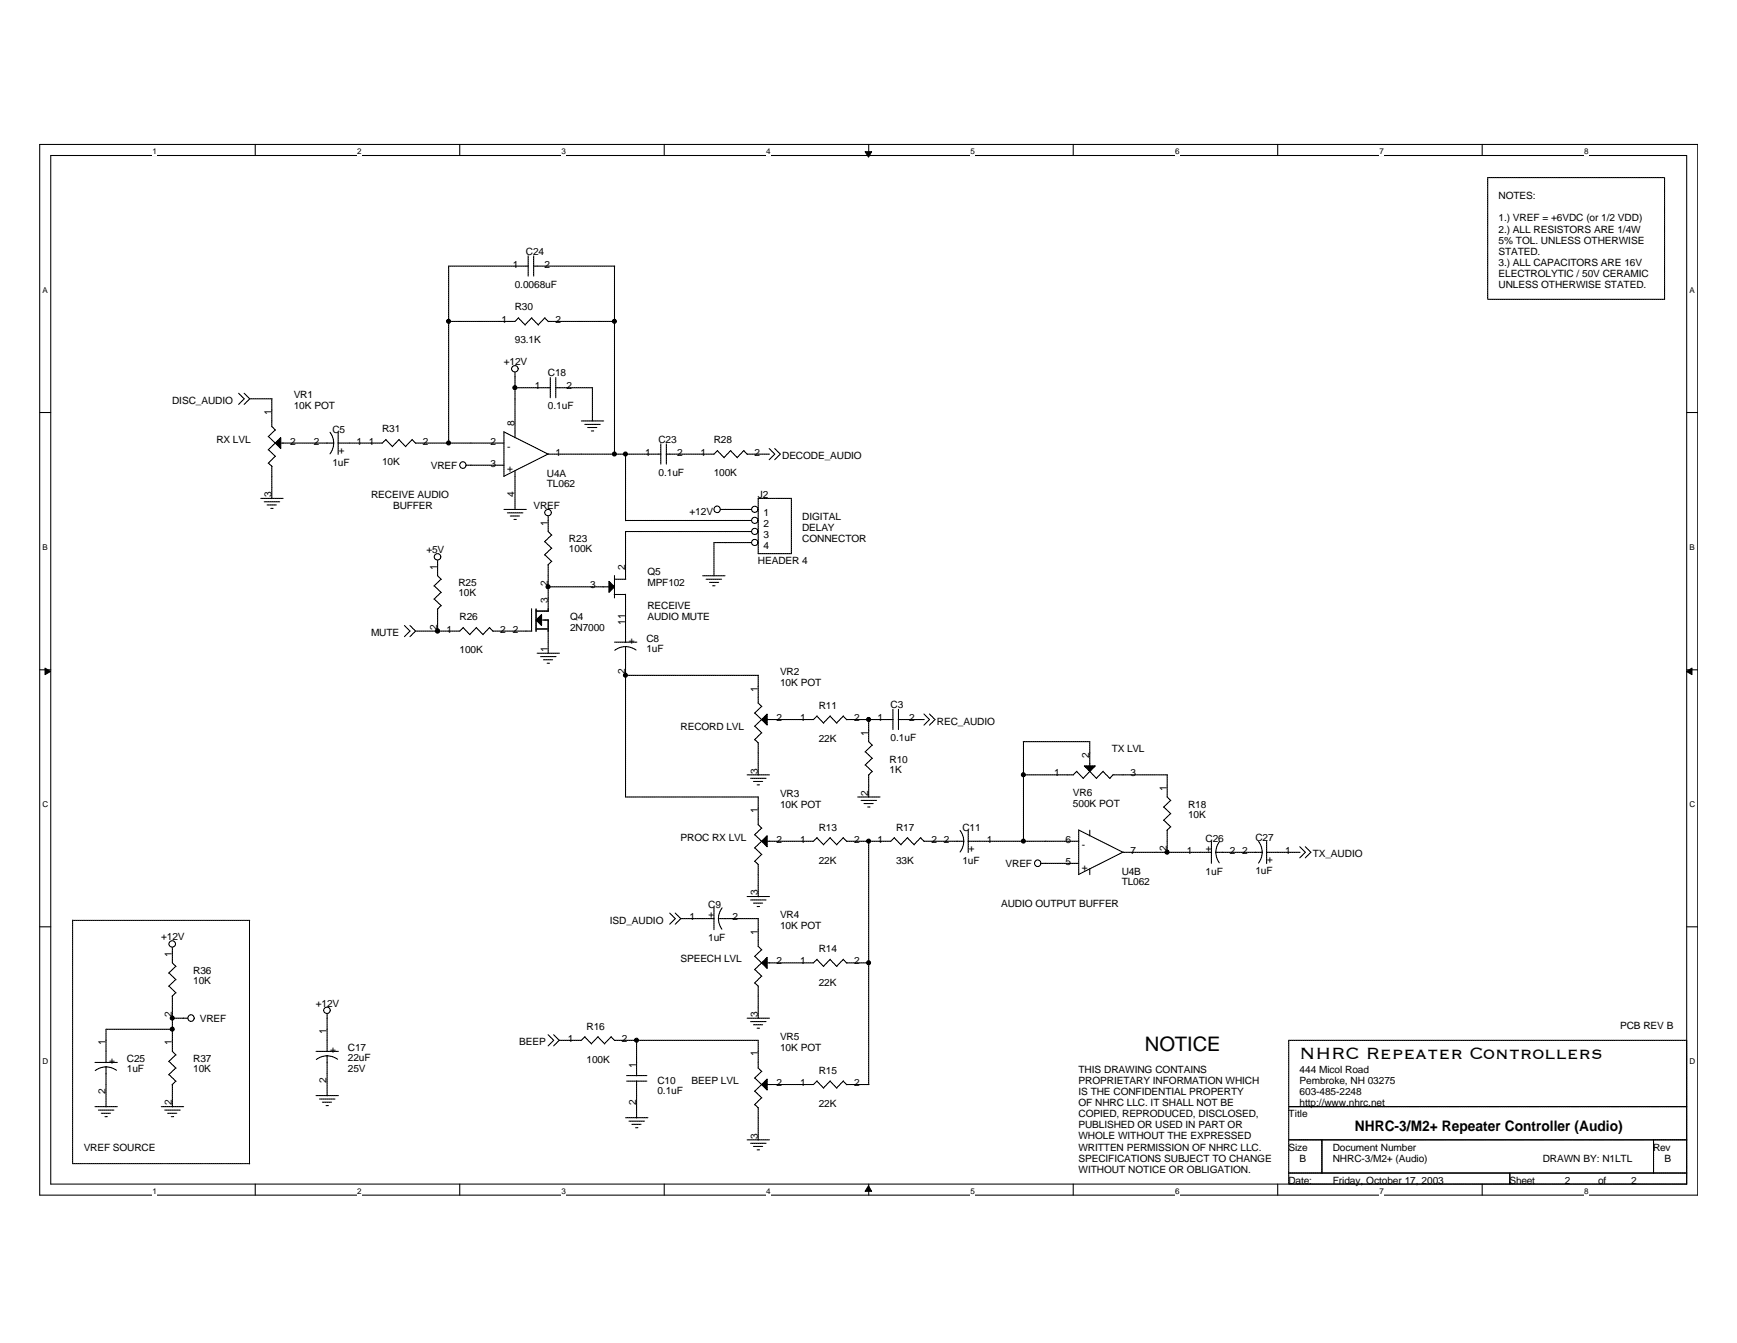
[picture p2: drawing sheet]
<svg xmlns="http://www.w3.org/2000/svg" width="279mm" height="216mm" viewBox="0 0 279 216" stroke-linecap="round" stroke-linejoin="round" font-family="sans-serif">
<path d="M6.4 23.2h266.7v168.9h-266.7zM8.2 25h263.1v165.4h-263.1z" fill="none" stroke="#000" stroke-width=".17"/>
<g fill="#fff">
<path d="M24.6 23.7h.6v1.4h-.6z"/>
<path d="M24.6 190.8h.6v1.4h-.6z"/>
</g>
<path d="M41.1 23.2v1.8M41.1 190.4v1.7" fill="none" stroke="#000" stroke-width=".17"/>
<g fill="#fff">
<path d="M57.4 23.7h.7v1.4h-.7z"/>
<path d="M57.4 190.8h.7v1.4h-.7z"/>
</g>
<path d="M73.9 23.2v1.8M73.9 190.4v1.7" fill="none" stroke="#000" stroke-width=".17"/>
<g fill="#fff">
<path d="M90.3 23.7h.7v1.4h-.7z"/>
<path d="M90.3 190.8h.7v1.4h-.7z"/>
</g>
<path d="M106.8 23.2v1.8M106.8 190.4v1.7" fill="none" stroke="#000" stroke-width=".17"/>
<g fill="#fff">
<path d="M123.2 23.7h.7v1.4h-.7z"/>
<path d="M123.2 190.8h.7v1.4h-.7z"/>
</g>
<path d="M139.7 23.2v1.8M139.7 190.4v1.7" fill="none" stroke="#000" stroke-width=".17"/>
<g fill="#000" stroke="#000" stroke-width=".16">
<path d="M139.1 24.4h1.1l-.5 .9z" fill-rule="evenodd"/>
<path d="M139.7 190.6l.5 .9h-1.1z" fill-rule="evenodd"/>
</g>
<g fill="#fff">
<path d="M156.1 23.7h.7v1.4h-.7z"/>
<path d="M156.1 190.8h.7v1.4h-.7z"/>
</g>
<path d="M172.6 23.2v1.8M172.6 190.4v1.7" fill="none" stroke="#000" stroke-width=".17"/>
<g fill="#fff">
<path d="M189 23.7h.7v1.4h-.7z"/>
<path d="M189 190.8h.7v1.4h-.7z"/>
</g>
<path d="M205.5 23.2v1.8M205.5 190.4v1.7" fill="none" stroke="#000" stroke-width=".17"/>
<g fill="#fff">
<path d="M221.9 23.7h.7v1.4h-.7z"/>
<path d="M221.9 190.8h.7v1.4h-.7z"/>
</g>
<path d="M238.4 23.2v1.8M238.4 190.4v1.7" fill="none" stroke="#000" stroke-width=".17"/>
<g fill="#fff">
<path d="M254.8 23.7h.7v1.4h-.7z"/>
<path d="M254.8 190.8h.7v1.4h-.7z"/>
<path d="M6.8 45.9h.8v1.4h-.8z"/>
<path d="M271.7 45.9h.8v1.4h-.8z"/>
<path d="M6.8 87.2h.8v1.4h-.8z"/>
<path d="M271.7 87.2h.8v1.4h-.8z"/>
</g>
<path d="M6.4 66.3h1.8M271.3 66.3h1.8" fill="none" stroke="#000" stroke-width=".17"/>
<g fill="#fff">
<path d="M6.8 128.6h.9v1.4h-.9z"/>
<path d="M271.7 128.6h.9v1.4h-.9z"/>
</g>
<path d="M6.4 107.7h1.8M271.3 107.7h1.8" fill="none" stroke="#000" stroke-width=".17"/>
<g fill="#000" stroke="#000" stroke-width=".16">
<path d="M7.2 107.4l.9 .5-.9 .6z" fill-rule="evenodd"/>
<path d="M271.3 107.9l.9-.5v1.1z" fill-rule="evenodd"/>
</g>
<g fill="#fff">
<path d="M6.8 169.9h.9v1.4h-.9z"/>
<path d="M271.7 169.9h.9v1.4h-.9z"/>
</g>
<path d="M6.4 149h1.8M271.3 149h1.8" fill="none" stroke="#000" stroke-width=".17"/>
<path d="M11.7 148h28.5M40.1 148v39.1M11.7 187.1h28.5M11.7 187.1v-39.2" fill="none" stroke="#000" stroke-width=".16" stroke-dasharray=".3 .1"/>
<g fill="none" stroke="#000" stroke-width=".17" stroke-dasharray=".3 .1">
<path d="M239.3 28.6h28.5M267.8 28.6v19.5M72.2 51.7h8.9M72.2 42.8v8.9M72.2 42.8h10.7M72.2 51.7v19.6M81.1 51.7h1.7M82.8 59.8v.8M82.8 51.7l.6-.6M82.8 42.8h1.8M83.4 51.1l1.1 1.2M84.4 52.2l1.1-1.1"/>
<path d="M84.6 42.8h.4M85 44.4v-3.3M85.5 51.1l1.1 1.2M85.8 44.4v-3.3M86.4 42.8h-.6M86.6 52.2l1.1-1.1M87.6 51.1l.6 .6M88.2 42.8h-1.8M88.2 42.8h10.7M90 51.7h-1.8M90 51.7h8.9M98.8 42.8v8.9"/>
<path d="M98.8 51.7v21.3M239.3 48.1v-19.5M267.8 48.1h-28.5M39.3 64.1l-1-.9M39.3 64.1l-1 .9M40.2 64.1l-1 .9M40.2 64.1l-1-.9M40.2 64.1h3.6M43.2 70.2l1.1 1.1M43.2 72.3l1.1 1.1M43.2 74.4l.6 .6M43.7 67.7v.9"/>
<path d="M43.7 68.6l.6 .6M43.7 75v1.6M43.7 65.9v1.8M43.7 78.3v-1.7M43.7 64.1v1.8M43.7 78.3v1.9M44.3 69.1l-1.2 1.1M44.3 71.2l-1.2 1.1M44.3 73.3l-1.2 1.2M45.2 71.2h.3M47.3 71.2h-1.8M47.3 71.2h3.6"/>
<path d="M50.8 71.2h1.8M53.1 73l.5-1 .1-.8M53.7 71.2h-1.1M53.7 71.2l-.2-1.1-.4-.6M54.4 69.4v3.6M56.2 71.2h-1.9M57.9 71.2h-1.7M57.9 71.2h1.9M59.7 71.2h1.8M61.5 71.2l.6-.6M62.1 70.7l1.1 1.1M63.1 71.8l1.1-1.2"/>
<path d="M64.2 70.7l1.1 1.1M65.2 71.8l1.1-1.2M66.3 70.7l.6 .6M68.6 71.2h-1.8M68.6 71.2h3.6M72.2 71.2h3.6M75 74.8h.8M75.7 74.8h5.4M75.7 71.2h5.4M81.1 69.4v7.2M81.1 76.6l7.1-3.6M82.8 69.4v1"/>
<path d="M82.8 75.7v.9M82.8 64.1v5.3M82.8 62.3h3.6M82.8 60.6v1.8M82.8 62.3v1.9M86.4 62.3h1.8M88.2 62.3h.4M88.2 73l-7.2-3.6M88.5 63.9v-3.2M89.4 63.9v-3.2M90 62.3h-.6M91.7 62.3h-1.7"/>
<path d="M91.7 62.3h3.6M93.5 67.7h3.6M93.5 73h-5.3M93.5 73h5.4M94.1 68.2h2.5M95.1 69.3h.4M95.3 62.3v5.4M96 68.7h-1.5M98.8 73h1.9M100.6 73h3.6M100.6 73v10.7M104.2 73h1.8"/>
<path d="M106 73h.3M106.3 74.6v-3.2M107.2 74.6v-3.2M107.7 73h-.6M109.5 73h-1.8M109.5 73h3.6M113.1 73h1.7M114.8 73l.6-.6M115.4 72.5l1.1 1.1M116.5 73.6l1.1-1.2M117.5 72.5l1.1 1.1M118.6 73.6l1.1-1.2"/>
<path d="M119.6 72.5l.6 .5M122 73h-1.8M122 73h1.8M124.6 73l-.9 .9M124.6 73l-.9-.9M125.5 73l-.9 .9M125.5 73l-.9-.9M41.9 80.1h3.6M42.5 80.7h2.5M43.6 81.7h.3M44.4 81.2h-1.4M69.8 94.2l1.2 1.1"/>
<path d="M69.8 96.3l1.2 1.1M70.4 90.1v.7M70.4 92.6l.6 .6M70.4 90.8v1.8M70.4 99.7v-1.8M70.4 99.7v1.8M70.9 93.1l-1.1 1.1M70.9 95.2l-1.1 1.1M70.9 97.3l-.5 .6M81.1 81.9h3.6M81.6 82.4h2.5M82.7 83.5h.4"/>
<path d="M82.8 81.9v-5.3M83.6 83h-1.5M86.2 97.9v3.6M87.1 99.7h1.1M87.5 99.7h.7M87.6 87.1l1.2 1.1M87.6 89.2l1.2 1.1M88.2 83v.7M88.2 85.5l.6 .5M88.2 83.7v1.8M88.2 92.6v-1.8M88.2 97.9v.4"/>
<path d="M88.2 98.2h-1.8M88.2 99.7v1.8M88.2 98.2h-2M88.2 96.1v1.8M88.2 94.3h7.1M88.2 92.6v1.8M88.2 94.3v1.9M88.7 86l-1.1 1.1M88.7 88.1l-1.1 1.1M88.7 90.2l-.6 .6M95.3 94.3h1.8M98 94.3h-1"/>
<path d="M98.8 96.1v-3.6M98.8 93.1h1.9M100.6 96.1v-.6M100.6 95.6h-1.8M100.6 93.1v-.6M100.6 97.9v-1.8M100.6 90.8v1.8M100.6 99.7v1.8M100.6 97.9v1.8M100.6 85.5h16.1M100.6 85.5v5.3M100.6 83.7h16.1"/>
<path d="M114.1 93.6h1.5M114.8 87.2v5.4M114.8 87.2h1.9M115 94.2h-.4M115.9 81.9h.8M116.1 93.1h-2.5M116.6 92.6h-3.6M116.6 81.9h4.3M116.6 83.7h4.3M116.6 85.5h4.3M116.6 87.2h4.3M122 80.1h5.3"/>
<path d="M122 89v-8.9M127.3 80.1v8.9M127.3 89h-5.3M65.9 101.5l-.9-1M65.9 101.5l-.9 .9M66.8 101.5l-.9 .9M66.8 101.5l-.9-1M66.8 101.5h3.6M70.4 101.5h1.8M72.2 101.5h1.7M73.9 101.5l.6-.6M74.5 100.9l1.1 1.1"/>
<path d="M75.6 102l1.1-1.1M76.6 100.9l1.1 1.1M77.7 102l1.1-1.1M78.7 100.9l.6 .6M81.1 101.5h-1.8M81.1 101.5h1.8M82.8 101.5h1.8M84.6 101.5h.9M85.5 101.5v-3.6M86.2 101.1h2M86.4 105h3.6M86.4 101.1h1.6"/>
<path d="M86.9 105.6h2.5M88 106.6h.4M88.2 103.2v-1.7M88.2 103.2v1.9M88.9 106.1h-1.5M98.8 103.2h3.6M100.6 104v1.1M100.6 101.5v1.8M100.6 104l-.7 .1-1 .4M100.6 106.8v-1.8M100.6 108.6h21.4M100.6 106.8v1.8"/>
<path d="M100.6 108.6v19.6M102.3 104.5l-1-.5h-.7M121.4 114.6l1.1 1.1M121.4 116.7l1.1 1.1M121.4 118.9l.6 .5M122 112.1v1M122 113l.5 .6M122 119.4v1.7M122 110.3v1.8M122 108.6v1.8M122.5 113.6l-1.1 1.1M122.5 115.7l-1.1 1.1"/>
<path d="M122.5 117.8l-1.1 1.1M123.4 115.7h.4M125.5 115.7h-1.8M125.5 115.7h3.6M129.1 115.7h1.7M130.8 115.7l.6-.6M131.4 115.1l1.1 1.2M132.5 116.2l1.1-1.1M133.5 115.1l1.1 1.2M134.6 116.2l1.1-1.1M135.6 115.1l.6 .6M138 115.7h-1.8"/>
<path d="M138 115.7h1.8M139.7 119.2l.6 .6M139.7 117.5v1.7M139.7 115.7v1.8M139.7 115.7h1.9M140.3 119.8l-1.2 1.1M141.5 115.7h1.8M143.3 115.7h.4M143.6 117.3v-3.3M144.5 117.3v-3.3M145.1 115.7h-.6M146.8 115.7h-1.7"/>
<path d="M146.8 115.7h1.9M149.5 115.7l-.9 .9M149.5 115.7l-.9-1M150.4 115.7l-.9 .9M150.4 115.7l-.9-1M164.6 119.2v5.4M175.3 119.2v1.9M175.3 119.2h-10.7M100.6 128.1h21.4M120.2 124.6h3.6M120.7 125.1h2.5M121.4 134.2l1.1 1.1"/>
<path d="M121.4 136.3l1.1 1.1M121.4 138.5l.6 .5M121.8 126.2h.4M122 131.7v.9M122 132.6l.5 .6M122 139v1.6M122 129.9v1.8M122 122.8v-1.8M122 122.8v1.8M122 128.1v1.8M122.5 133.1l-1.1 1.1M122.5 135.2l-1.1 1.1"/>
<path d="M122.5 137.4l-1.1 1.1M122.7 125.6h-1.5M123.4 135.2h.4M125.5 135.2h-1.8M125.5 135.2h3.6M129.1 135.2h1.7M130.8 135.2l.6-.6M131.4 134.7l1.1 1.1M132.5 135.8l1.1-1.2M133.5 134.7l1.1 1.1M134.6 135.8l1.1-1.2M135.6 134.7l.6 .6"/>
<path d="M138 128.1h3.6M138 135.2h-1.8M138 135.2h1.8M138.5 128.7h2.5M139.2 120.8l1.1 1.1M139.2 123l1.1 1.1M139.6 129.7h.3M139.7 126.3v-1.7M139.7 126.3v1.9M139.7 135.2v19.6M139.7 135.2h1.9M140.3 121.9l-1.2 1.1"/>
<path d="M140.3 124l-.6 .6M140.5 129.2h-1.5M141.5 135.2h1.8M143.3 135.2l.6-.6M143.8 134.7l1.1 1.1M144.9 135.8l1.1-1.2M146 134.7l1.1 1.1M147 135.8l1.1-1.2M148.1 134.7l.6 .6M150.4 135.2h-1.8M150.4 135.2h1.8M152.2 135.2h1.8"/>
<path d="M154.4 137l.5-1 .1-.8M155 135.2h-1.1M155 135.2l-.2-1.1-.4-.6M155.7 133.5v3.6M157.5 135.2h-1.8M159.3 135.2h-1.8M159.3 135.2h5.4M164.6 124.6h5.4M164.6 124.6v10.7M164.6 135.2h3.6M167.5 138.8h.7M168.2 138.8h5.3"/>
<path d="M168.2 135.2h5.3M170 124.6h1.7M171.7 124.6h1M172.6 124.6l.6-.6M173.2 124l1.1 1.2M173.5 133.5v7.1M174.2 125.1l1.1-1.1M175.3 124l1.1 1.2M175.3 123.1v-.4M175.3 121v1.8M175.3 133.5v.9M175.3 139.7v.9"/>
<path d="M176.4 125.1l1.1-1.1M177.4 124l1.2 1.2M178.5 125.1l.6-.6M179 124.6h1.7M180.6 137l-7.1-3.6M182.4 124.6h-1.8M182.4 124.6h5.4M186 137h-5.4M186 137h1.8M187.2 129.7l1.1 1.1M187.2 131.8l1.1 1.1M187.7 128.1l.6 .6"/>
<path d="M187.7 126.3v1.8M187.7 135.2v-1.7M187.7 137h3.6M187.7 135.2v1.9M187.7 126.3v-1.8M188.3 128.7l-1.2 1.1M188.3 130.8l-1.2 1.1M188.3 132.9l-.6 .6M191.3 137h1.8M193.1 137h1.8M194.9 138.8v-3.6M195.6 137h1.1"/>
<path d="M195.6 137l.1 .7 .4 1M196.2 135.3l-.5 1-.1 .7M198.4 137h-1.8M198.4 137h1.8M200.2 137h1.8M202.4 138.7l.5-.9 .1-.8M203 137h-1.1M203 137l-.2-1.1-.4-.6M203.7 135.2v3.6M205.5 137h-1.8M207.3 137h-1.8M207.3 137h1.8"/>
<path d="M210 137l-1 .9M210 137l-1-.9M210.9 137l-1 .9M210.9 137l-1-.9M27.2 156.4l1.1 1.1M27.2 158.5l1.1 1.1M27.7 152.3v.8M27.7 154.8l.6 .6M27.7 153v1.8M28.3 155.3l-1.2 1.1M28.3 157.5l-1.2 1.1M28.3 159.6l-.6 .6"/>
<path d="M108.6 147.7l-.9-.9M108.6 147.7l-.9 .9M109.5 147.7l-.9 .9M109.5 147.7l-.9-.9M109.5 147.7h1.8M111.3 147.7h1.8M113.1 147.7h1.8M114.8 149.5v-3.6M115.6 147.7h1.1M115.6 147.7l.1 .7 .4 1M116.2 145.9l-.5 1-.1 .8M118.4 147.7h-1.8"/>
<path d="M118.4 147.7h3.6M120.2 144.1h3.6M120.7 144.7h2.5M121.4 153.7l1.1 1.1M121.4 155.9l1.1 1.1M121.4 158l.6 .6M121.8 145.7h.4M122 142.3v-1.7M122 151.2v1M122 152.1l.5 .6M122 158.5v1.7M122 149.5v1.7"/>
<path d="M122 142.3v1.9M122 147.7v1.8M122.5 152.7l-1.1 1.1M122.5 154.8l-1.1 1.1M122.5 156.9l-1.1 1.2M122.7 145.2h-1.5M123.4 154.8h.4M125.5 154.8h-1.8M125.5 154.8h3.6M129.1 154.8h1.7M130.8 154.8l.6-.6M131.4 154.2l1.1 1.2"/>
<path d="M132.5 155.3l1.1-1.1M133.5 154.2l1.1 1.2M134.6 155.3l1.1-1.1M135.6 154.2l.6 .6M138 154.8h-1.8M138 154.8h1.8M139.7 154.8v19.6M173.5 140.6l7.2-3.6M15.3 177.9h3.6M15.3 170.8h3.6M15.8 178.5h2.5M16.9 179.5h.4"/>
<path d="M17.1 171.5v1.1M17.1 169v1.8M17.1 171.5l-.8 .1-1 .5M17.1 167.2v1.8M17.1 174.4v-1.8M17.1 165.5h10.7M17.1 165.5v1.8M17.1 174.4v3.5M17.8 179h-1.5M18.7 172.1l-.9-.5-.7-.1M25.9 177.9h3.6M26.5 178.5h2.5"/>
<path d="M27.2 170.6l1.1 1.1M27.2 172.7l1.1 1.1M27.6 179.5h.3M27.7 169l.6 .6M27.7 167.2v1.8M27.7 176.1v-1.7M27.7 161.9v-1.8M27.7 163.7h1.8M27.7 161.9v1.8M27.7 176.1v1.8M27.7 163.7v1.8M27.7 165.5v1.8"/>
<path d="M28.3 169.6l-1.2 1.1M28.3 171.7l-1.2 1.1M28.3 173.8l-.6 .6M28.4 179h-1.4M30.2 163.7h-.7M50.8 176.1h3.6M50.8 169h3.6M51.4 176.7h2.5M52.4 177.7h.4M52.6 163v.7M52.6 169.7v1.1M52.6 167.2v1.9"/>
<path d="M52.6 169.7l-.7 .1-1 .5M52.6 165.5v1.7M52.6 172.6v-1.8M52.6 163.7v1.8M52.6 172.6v3.6M53.3 177.2h-1.4M54.3 170.3l-1-.5-.7-.1M89.1 167.2l-1-.9M89.1 167.2l-1 1M90 167.2l-1 1M90 167.2l-1-.9M90 167.2h1.8"/>
<path d="M91.7 167.2h1.8M93.5 167.2l.6-.6M94.1 166.7l1.1 1.1M95.1 167.8l1.1-1.2M96.2 166.7l1.1 1.1M97.2 167.8l1.1-1.2M98.3 166.7l.6 .6M100.6 179.7h3.6M100.6 167.2h-1.8M100.6 167.2h1.8M100.8 173.8h3.2M100.8 172.9h3.2"/>
<path d="M102.4 172.6v.4M102.4 174.4v-.6M102.4 170.8v1.8M102.4 176.1v-1.7M102.4 167.2v3.6M102.4 176.1v3.6M102.4 167.2h19.6M120.2 163.7h3.6M120.7 164.2h2.5M121.4 173.3l1.1 1.1M121.4 175.4l1.1 1.1M121.4 177.6l.6 .5"/>
<path d="M121.8 165.3h.4M122 161.9v-1.8M122 170.8v.9M122 171.7l.5 .6M122 178.1v1.6M122 169v1.8M122 161.9v1.8M122 167.2v1.9M122.5 172.2l-1.1 1.1M122.5 174.4l-1.1 1.1M122.5 176.5l-1.1 1.1M122.7 164.7h-1.5"/>
<path d="M123.4 174.4h.4M125.5 174.4h-1.8M125.5 174.4h3.6M129.1 174.4h1.7M130.8 174.4l.6-.6M131.4 173.8l1.1 1.1M132.5 174.9l1.1-1.1M133.5 173.8l1.1 1.1M134.6 174.9l1.1-1.1M135.6 173.8l.6 .6M138 174.4h-1.8M138 174.4h1.8"/>
<path d="M207.3 167.2h64M207.3 177.9v-10.7M207.3 177.9h64M271.3 167.2v10.7M271.3 177.9h-64M271.3 177.9v5.3M101.2 180.2h2.5M102.2 181.3h.4M103.1 180.7h-1.5M120.2 183.2h3.6M120.7 183.8h2.5M121.8 184.9h.4"/>
<path d="M122 181.5v-1.8M122 181.5v1.8M122.7 184.3h-1.5M207.3 183.2v-5.3M207.3 183.2h5.3M207.3 188.6v-5.4M207.3 188.6h35.6M207.3 190.4v-1.8M212.6 183.2v5.4M212.6 188.6h-5.3M212.6 183.2h53.4M212.6 188.6v-5.4"/>
<path d="M242.9 188.6v1.8M242.9 190.4h-35.6M242.9 188.6h28.4M242.9 190.4v-1.8M266 183.2v5.4M266 188.6h-53.4M266 183.2h5.3M266 188.6v-5.4M271.3 183.2h-64M271.3 183.2v5.4M271.3 188.6h-5.3M271.3 188.6v1.8"/>
<path d="M271.3 190.4h-28.4"/>
<circle cx="82.8" cy="59.3" r=".52"/>
<circle cx="74.4" cy="74.8" r=".52"/>
<circle cx="70.4" cy="89.5" r=".52"/>
<circle cx="88.2" cy="82.4" r=".52"/>
<circle cx="115.3" cy="81.9" r=".52"/>
<circle cx="121.4" cy="83.7" r=".5"/>
<circle cx="121.4" cy="85.4" r=".5"/>
<circle cx="121.4" cy="81.9" r=".5"/>
<circle cx="121.4" cy="87.2" r=".5"/>
<circle cx="166.9" cy="138.8" r=".52"/>
<circle cx="27.7" cy="151.7" r=".52"/>
<circle cx="30.7" cy="163.7" r=".52"/>
<circle cx="52.6" cy="162.4" r=".52"/>
</g>
<g fill="#000" stroke="#000" stroke-width=".17" stroke-dasharray=".3 .1">
<path d="M44.3 71.2l.9-.9v1.8z" fill-rule="evenodd"/>
<path d="M87.1 98.8v1.8l-.9-.9z" fill-rule="evenodd"/>
<path d="M98 93.5l.8 .8-.8 .9z" fill-rule="evenodd"/>
<path d="M123.4 114.8v1.8l-.9-.9z" fill-rule="evenodd"/>
<path d="M123.4 134.3v1.8l-.9-.9z" fill-rule="evenodd"/>
<path d="M174.4 123.1h1.8l-.9 .9z" fill-rule="evenodd"/>
<path d="M123.4 153.9v1.8l-.9-.9z" fill-rule="evenodd"/>
<path d="M123.4 173.5v1.7l-.9-.8z" fill-rule="evenodd"/>
<circle cx="72.1" cy="51.6" r=".32"/>
<circle cx="98.8" cy="51.6" r=".32"/>
<circle cx="72.1" cy="71.2" r=".32"/>
<circle cx="82.8" cy="62.3" r=".32"/>
<circle cx="98.8" cy="73" r=".32"/>
<circle cx="100.6" cy="73" r=".32"/>
<circle cx="88.2" cy="94.3" r=".32"/>
<circle cx="70.4" cy="101.4" r=".32"/>
<circle cx="100.6" cy="108.5" r=".32"/>
<circle cx="139.7" cy="115.7" r=".32"/>
<circle cx="139.7" cy="135.2" r=".32"/>
<circle cx="164.6" cy="135.2" r=".32"/>
<circle cx="164.6" cy="124.5" r=".32"/>
<circle cx="187.7" cy="137" r=".32"/>
<circle cx="139.7" cy="154.8" r=".32"/>
<circle cx="27.7" cy="163.7" r=".32"/>
<circle cx="27.7" cy="165.4" r=".32"/>
<circle cx="102.4" cy="167.2" r=".32"/>
</g>
<text font-size="3.4" x="209" y="170.3">NHRC Repeater Controllers</text>
<text font-size="3.2" x="184.2" y="169">NOTICE</text>
<text font-size="2.3" x="217.9" y="181.8">NHRC-3/M2+ Repeater Controller (Audio)</text>
<g font-size="1.6">
<text x="241" y="32">NOTES:</text>
<text x="241" y="35.6">1.) VREF = +6VDC (or 1/2 VDD)</text>
<text x="84.6" y="40.9">C24</text>
<text x="241" y="37.4">2.) ALL RESISTORS ARE 1/4W</text>
<text x="241" y="39.2">5% TOL. UNLESS OTHERWISE</text>
<text x="241" y="40.9">STATED.</text>
<text x="82.5" y="43">1</text>
<text x="82.8" y="46.3">0.0068uF</text>
<text x="87.6" y="43">2</text>
<text x="241" y="42.7">3.) ALL CAPACITORS ARE 16V</text>
<text x="241" y="44.5">ELECTROLYTIC / 50V CERAMIC</text>
<text x="241" y="46.3">UNLESS OTHERWISE STATED.</text>
<text x="80.7" y="51.9">1</text>
<text x="82.8" y="49.8">R30</text>
<text x="89.4" y="51.9">2</text>
<text x="81" y="58.7">+12V</text>
<text x="82.8" y="55.2">93.1K</text>
<text x="27.7" y="64.9">DISC_AUDIO</text>
<text x="47.2" y="64.1">VR1</text>
<text x="47.2" y="65.8">10K POT</text>
<text x="86" y="62.6">1</text>
<text x="88.1" y="60.5">C18</text>
<text x="88.1" y="65.8">0.1uF</text>
<text x="91.1" y="62.6">2</text>
<text x="34.8" y="71.2">RX LVL</text>
<text x="43.6" y="66.7" transform="rotate(-90 43.6 66.7)">1</text>
<text x="46.7" y="71.5">2</text>
<text x="50.5" y="71.5">2</text>
<text x="53.5" y="69.6">C5</text>
<text x="57.4" y="71.5">1</text>
<text x="59.4" y="71.5">1</text>
<text x="61.5" y="69.4">R31</text>
<text x="68" y="71.5">2</text>
<text x="78.9" y="71.5">2</text>
<text x="82.8" y="68.5" transform="rotate(-90 82.8 68.5)">8</text>
<text x="105.9" y="71.2">C23</text>
<text x="114.8" y="71.2">R28</text>
<text x="53.5" y="74.9">1uF</text>
<text x="54.5" y="72.1" transform="rotate(90 54.5 72.1)">+</text>
<text x="61.5" y="74.7">10K</text>
<text x="69.3" y="75.4">VREF</text>
<text x="78.9" y="75">3</text>
<text x="81.6" y="72.4">-</text>
<text x="81.6" y="75.9">+</text>
<text x="88" y="76.7">U4A</text>
<text x="89.4" y="73.2">1</text>
<text x="103.8" y="73.2">1</text>
<text x="105.9" y="76.5">0.1uF</text>
<text x="108.9" y="73.2">2</text>
<text x="112.7" y="73.2">1</text>
<text x="114.8" y="76.5">100K</text>
<text x="121.4" y="73.2">2</text>
<text x="125.8" y="73.8">DECODE_AUDIO</text>
<text x="43.6" y="79.9" transform="rotate(-90 43.6 79.9)">3</text>
<text x="59.7" y="80.1">RECEIVE AUDIO</text>
<text x="63.2" y="81.8">BUFFER</text>
<text x="82.8" y="79.9" transform="rotate(-90 82.8 79.9)">4</text>
<text x="85.8" y="81.8">VREF</text>
<text x="88" y="78.3">TL062</text>
<text x="110.9" y="82.7">+12V</text>
<text x="121.9" y="80.1">J2</text>
<text x="122.8" y="82.9">1</text>
<text x="129" y="83.6">DIGITAL</text>
<text x="68.6" y="88.9">+5V</text>
<text x="88.1" y="84.5" transform="rotate(-90 88.1 84.5)">1</text>
<text x="91.5" y="87.2">R23</text>
<text x="91.5" y="88.8">100K</text>
<text x="122.8" y="84.7">2</text>
<text x="122.8" y="86.4">3</text>
<text x="122.8" y="88.2">4</text>
<text x="129" y="85.4">DELAY</text>
<text x="129" y="87.2">CONNECTOR</text>
<text x="70.3" y="91.6" transform="rotate(-90 70.3 91.6)">1</text>
<text x="73.7" y="94.3">R25</text>
<text x="73.7" y="95.9">10K</text>
<text x="88.1" y="94.1" transform="rotate(-90 88.1 94.1)">2</text>
<text x="94.9" y="94.6">3</text>
<text x="100.5" y="91.6" transform="rotate(-90 100.5 91.6)">2</text>
<text x="104.1" y="92.5">Q5</text>
<text x="104.1" y="94.3">MPF102</text>
<text x="121.9" y="90.7">HEADER 4</text>
<text x="70.3" y="101.3" transform="rotate(-90 70.3 101.3)">2</text>
<text x="71.8" y="101.7">1</text>
<text x="73.9" y="99.6">R26</text>
<text x="80.5" y="101.7">2</text>
<text x="82.5" y="101.7">2</text>
<text x="88.1" y="96.9" transform="rotate(-90 88.1 96.9)">3</text>
<text x="91.7" y="99.6">Q4</text>
<text x="91.7" y="101.4">2N7000</text>
<text x="100.5" y="100.5" transform="rotate(-90 100.5 100.5)">11</text>
<text x="104.1" y="97.8">RECEIVE</text>
<text x="104.1" y="99.6">AUDIO MUTE</text>
<text x="59.7" y="102.3">MUTE</text>
<text x="73.9" y="104.9">100K</text>
<text x="88.1" y="104.8" transform="rotate(-90 88.1 104.8)">1</text>
<text x="101.1" y="103.5">+</text>
<text x="104" y="103.2">C8</text>
<text x="104" y="104.8">1uF</text>
<text x="100.5" y="108.4" transform="rotate(-90 100.5 108.4)">2</text>
<text x="121.9" y="111.2" transform="rotate(-90 121.9 111.2)">1</text>
<text x="125.5" y="108.5">VR2</text>
<text x="125.5" y="110.3">10K POT</text>
<text x="143.3" y="113.8">C3</text>
<text x="109.5" y="117.4">RECORD LVL</text>
<text x="124.9" y="115.9">2</text>
<text x="128.7" y="115.9">1</text>
<text x="131.7" y="114">R11</text>
<text x="131.7" y="119.3">22K</text>
<text x="137.4" y="115.9">2</text>
<text x="139.7" y="118.3" transform="rotate(-90 139.7 118.3)">1</text>
<text x="141.1" y="115.9">1</text>
<text x="143.3" y="119.2">0.1uF</text>
<text x="146.3" y="115.9">2</text>
<text x="150.7" y="116.5">REC_AUDIO</text>
<text x="121.9" y="124.4" transform="rotate(-90 121.9 124.4)">3</text>
<text x="143.1" y="122.7">R10</text>
<text x="143.1" y="124.3">1K</text>
<text x="169.6" y="124.8">1</text>
<text x="175.2" y="121.8" transform="rotate(-90 175.2 121.8)">2</text>
<text x="178.8" y="120.9">TX LVL</text>
<text x="181.8" y="124.8">3</text>
<text x="121.9" y="130.7" transform="rotate(-90 121.9 130.7)">1</text>
<text x="125.5" y="128.1">VR3</text>
<text x="125.5" y="129.8">10K POT</text>
<text x="139.7" y="127.9" transform="rotate(-90 139.7 127.9)">2</text>
<text x="172.6" y="127.9">VR6</text>
<text x="172.6" y="129.7">500K POT</text>
<text x="187.7" y="127.2" transform="rotate(-90 187.7 127.2)">1</text>
<text x="191.1" y="129.8">R18</text>
<text x="191.1" y="131.4">10K</text>
<text x="109.5" y="135.2">PROC RX LVL</text>
<text x="124.9" y="135.5">2</text>
<text x="128.7" y="135.5">1</text>
<text x="131.7" y="133.6">R13</text>
<text x="137.4" y="135.5">2</text>
<text x="141.1" y="135.5">1</text>
<text x="144.1" y="133.6">R17</text>
<text x="149.8" y="135.5">2</text>
<text x="151.8" y="135.5">2</text>
<text x="154.8" y="133.6">C11</text>
<text x="155.8" y="136.1" transform="rotate(90 155.8 136.1)">+</text>
<text x="158.7" y="135.5">1</text>
<text x="171.4" y="135.5">6</text>
<text x="174" y="136.4">-</text>
<text x="181.8" y="137.2">7</text>
<text x="187.7" y="136.8" transform="rotate(-90 187.7 136.8)">2</text>
<text x="190.9" y="137.2">1</text>
<text x="193.9" y="135.3">C26</text>
<text x="194.9" y="136.9" transform="rotate(-90 194.9 136.9)">+</text>
<text x="197.8" y="137.2">2</text>
<text x="199.8" y="137.2">2</text>
<text x="201.9" y="135.2">C27</text>
<text x="203.8" y="137.8" transform="rotate(90 203.8 137.8)">+</text>
<text x="206.7" y="137.2">1</text>
<text x="211.2" y="137.8">TX_AUDIO</text>
<text x="121.9" y="143.9" transform="rotate(-90 121.9 143.9)">3</text>
<text x="131.7" y="138.9">22K</text>
<text x="144.1" y="138.9">33K</text>
<text x="154.8" y="138.9">1uF</text>
<text x="161.8" y="139.4">VREF</text>
<text x="171.4" y="139">5</text>
<text x="174" y="140">+</text>
<text x="180.4" y="140.7">U4B</text>
<text x="180.4" y="142.3">TL062</text>
<text x="193.9" y="140.7">1uF</text>
<text x="201.9" y="140.5">1uF</text>
<text x="98.1" y="148.5">ISD_AUDIO</text>
<text x="110.9" y="147.9">1</text>
<text x="113.9" y="146">C9</text>
<text x="114.9" y="147.6" transform="rotate(-90 114.9 147.6)">+</text>
<text x="117.8" y="147.9">2</text>
<text x="125.5" y="147.6">VR4</text>
<text x="125.5" y="149.4">10K POT</text>
<text x="161" y="145.8">AUDIO OUTPUT BUFFER</text>
<text x="25.9" y="151.2">+12V</text>
<text x="27.6" y="153.8" transform="rotate(-90 27.6 153.8)">1</text>
<text x="109.5" y="154.7">SPEECH LVL</text>
<text x="113.9" y="151.3">1uF</text>
<text x="121.9" y="150.3" transform="rotate(-90 121.9 150.3)">1</text>
<text x="124.9" y="155">2</text>
<text x="128.7" y="155">1</text>
<text x="131.7" y="153.1">R14</text>
<text x="137.4" y="155">2</text>
<text x="31.1" y="156.5">R36</text>
<text x="31.1" y="158.1">10K</text>
<text x="50.8" y="161.8">+12V</text>
<text x="131.7" y="158.5">22K</text>
<text x="27.6" y="163.5" transform="rotate(-90 27.6 163.5)">2</text>
<text x="32.1" y="164.3">VREF</text>
<text x="52.5" y="166.3" transform="rotate(-90 52.5 166.3)">1</text>
<text x="91.4" y="167.5">1</text>
<text x="94.4" y="165.6">R16</text>
<text x="100" y="167.5">2</text>
<text x="121.9" y="163.5" transform="rotate(-90 121.9 163.5)">3</text>
<text x="125.5" y="167.2">VR5</text>
<text x="260.6" y="165.4">PCB REV B</text>
<text x="17" y="168.1" transform="rotate(-90 17 168.1)">1</text>
<text x="17.6" y="171.1">+</text>
<text x="20.4" y="170.7">C25</text>
<text x="20.4" y="172.3">1uF</text>
<text x="27.6" y="168.1" transform="rotate(-90 27.6 168.1)">1</text>
<text x="31.1" y="170.7">R37</text>
<text x="31.1" y="172.3">10K</text>
<text x="53.1" y="169.3">+</text>
<text x="56" y="169">C17</text>
<text x="56" y="170.6">22uF</text>
<text x="56" y="172.3">25V</text>
<text x="83.5" y="168.1">BEEP</text>
<text x="94.4" y="170.9">100K</text>
<text x="102.3" y="171.6" transform="rotate(-90 102.3 171.6)">1</text>
<text x="121.9" y="169.8" transform="rotate(-90 121.9 169.8)">1</text>
<text x="125.5" y="169">10K POT</text>
<text x="131.7" y="172.7">R15</text>
<text x="173.5" y="172.5">THIS DRAWING CONTAINS</text>
<text x="209" y="172.5">444 Micol Road</text>
<text x="17" y="175.9" transform="rotate(-90 17 175.9)">2</text>
<text x="27.6" y="177.7" transform="rotate(-90 27.6 177.7)">2</text>
<text x="52.5" y="174.2" transform="rotate(-90 52.5 174.2)">2</text>
<text x="102.3" y="177.7" transform="rotate(-90 102.3 177.7)">2</text>
<text x="105.7" y="174.3">C10</text>
<text x="105.7" y="175.9">0.1uF</text>
<text x="111.3" y="174.3">BEEP LVL</text>
<text x="124.9" y="174.6">2</text>
<text x="128.7" y="174.6">1</text>
<text x="131.7" y="178">22K</text>
<text x="137.4" y="174.6">2</text>
<text x="173.5" y="174.3">PROPRIETARY INFORMATION WHICH</text>
<text x="173.5" y="176.1">IS THE CONFIDENTIAL PROPERTY</text>
<text x="173.5" y="179.6">COPIED, REPRODUCED, DISCLOSED,</text>
<text x="173.5" y="177.8">OF NHRC LLC. IT SHALL NOT BE</text>
<text x="207.3" y="179.6">Title</text>
<text x="209" y="174.3">Pembroke, NH 03275</text>
<text x="209" y="176.1">603-485-2248</text>
<text x="209" y="177.8">http://www.nhrc.net</text>
<text x="13.5" y="185">VREF SOURCE</text>
<text x="121.9" y="183" transform="rotate(-90 121.9 183)">3</text>
<text x="173.5" y="181.4">PUBLISHED OR USED IN PART OR</text>
<text x="173.5" y="183.2">WHOLE WITHOUT THE EXPRESSED</text>
<text x="173.5" y="185">WRITTEN PERMISSION OF NHRC LLC.</text>
<text x="207.3" y="185">Size</text>
<text x="214.4" y="185">Document Number</text>
<text x="265.9" y="185">Rev</text>
<text x="173.5" y="186.7">SPECIFICATIONS SUBJECT TO CHANGE</text>
<text x="173.5" y="188.5">WITHOUT NOTICE OR OBLIGATION.</text>
<text x="207.3" y="190.3">Date:</text>
<text x="209" y="186.7">B</text>
<text x="214.4" y="190.3">Friday, October 17, 2003</text>
<text x="214.4" y="186.7">NHRC-3/M2+ (Audio)</text>
<text x="242.8" y="190.3">Sheet</text>
<text x="248.2" y="186.7">DRAWN BY: N1LTL</text>
<text x="251.7" y="190.3">2</text>
<text x="257" y="190.3">of</text>
<text x="262.4" y="190.3">2</text>
<text x="267.7" y="186.7">B</text>
</g>
<g font-size="1.3">
<text x="24.6" y="24.8">1</text>
<text x="57.4" y="24.8">2</text>
<text x="90.3" y="24.8">3</text>
<text x="123.2" y="24.8">4</text>
<text x="156.1" y="24.8">5</text>
<text x="189" y="24.8">6</text>
<text x="221.9" y="24.8">7</text>
<text x="254.8" y="24.8">8</text>
<text x="6.8" y="47.1">A</text>
<text x="271.7" y="47.1">A</text>
<text x="6.8" y="88.4">B</text>
<text x="271.7" y="88.4">B</text>
<text x="6.8" y="129.8">C</text>
<text x="271.7" y="129.8">C</text>
<text x="6.8" y="171.1">D</text>
<text x="271.7" y="171.1">D</text>
<text x="24.6" y="191.9">1</text>
<text x="57.4" y="191.9">2</text>
<text x="90.3" y="191.9">3</text>
<text x="123.2" y="191.9">4</text>
<text x="156.1" y="191.9">5</text>
<text x="189" y="191.9">6</text>
<text x="221.9" y="191.9">7</text>
<text x="254.8" y="191.9">8</text>
</g>
</svg>
